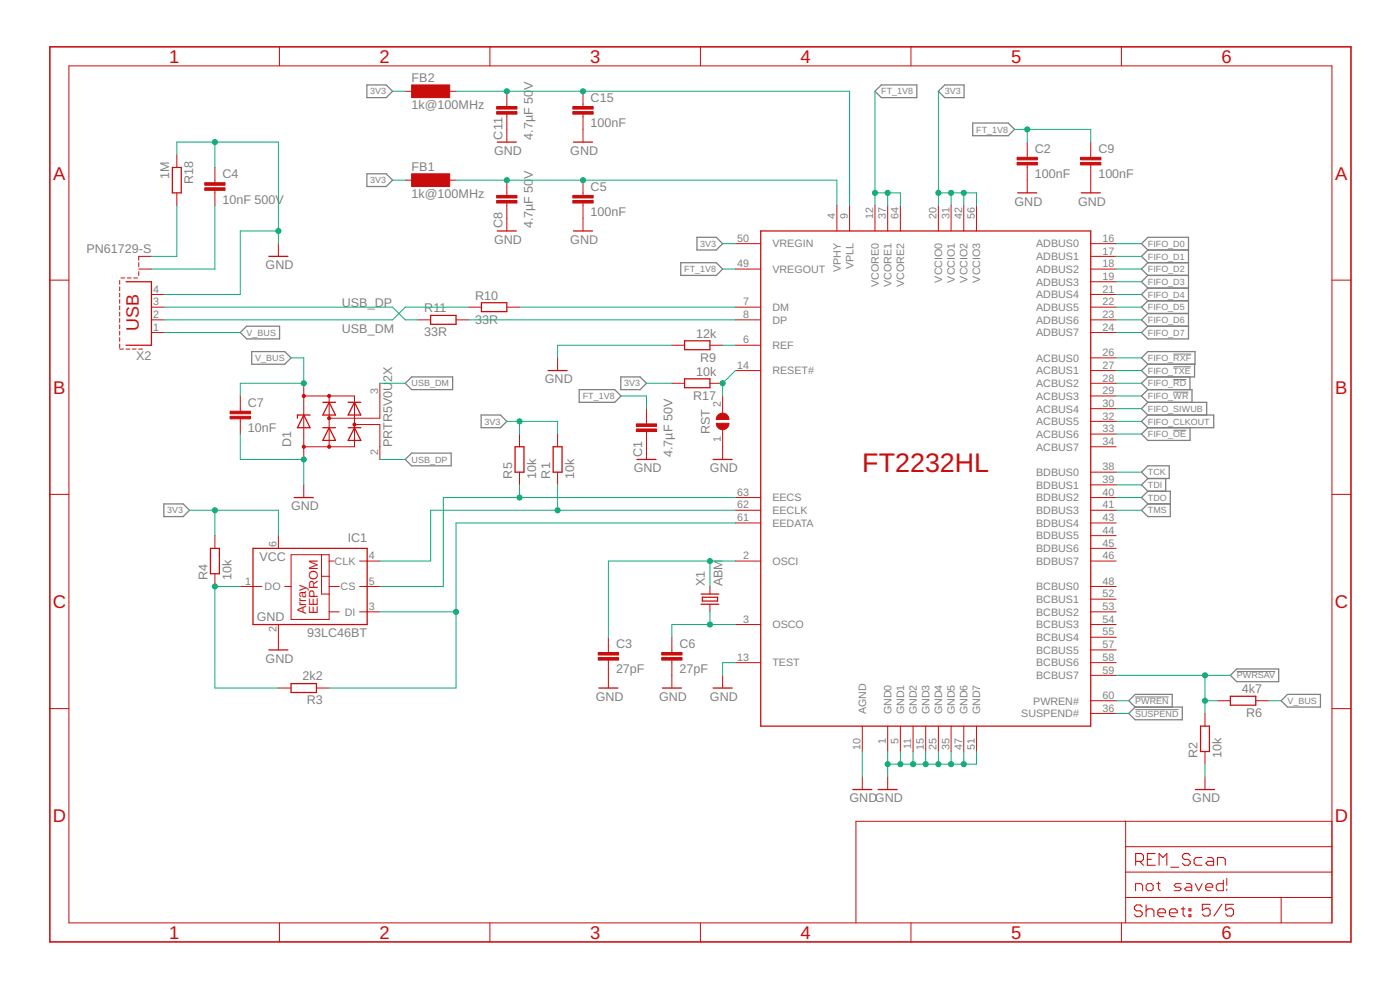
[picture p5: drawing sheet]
<svg xmlns="http://www.w3.org/2000/svg" width="420mm" height="297mm" viewBox="0 0 420 297" stroke-linecap="round" stroke-linejoin="round" font-family="sans-serif">
<g fill="none" stroke="#808080" stroke-width=".38">
<path d="M110.1 25.5h5.8l1.9 1.9-1.9 1.9h-5.8zM264.5 25.5h10.6v3.8h-10.6l-1.9-1.9zM281.6 27.4l1.9-1.9h5.8v3.8h-5.8zM291.9 36.9h10.7l1.9 1.9-1.9 1.9h-10.7zM110.1 52.2h5.8l1.9 1.9-1.9 1.9h-5.8zM204.3 78.8h10.7l1.9 1.9-1.9 1.9h-10.7zM209.2 71.2h5.8l1.9 1.9-1.9 1.9h-5.8zM344.5 75l-1.9-1.9 1.9-1.9h12.2v30.5h-12.2l-1.9-1.9 1.9-1.9M344.5 75h12.2M344.5 78.8h12.2M344.5 75l-1.9 1.9 1.9 1.9M344.5 78.8l-1.9 1.9 1.9 1.9"/>
<path d="M72.1 99.8l1.9-1.9h9.9v3.8h-9.9zM344.5 97.9h12.2M344.5 82.6h12.2M344.5 82.6l-1.9 1.9 1.9 1.9M344.5 86.4h12.2M344.5 86.4l-1.9 1.9 1.9 2M344.5 90.3h12.2M344.5 90.3l-1.9 1.9 1.9 1.9M344.5 94.1h12.2M344.5 94.1l-1.9 1.9 1.9 1.9M75.5 105.5h9.9l2 1.9-2 1.9h-9.9zM121.6 115l1.9-1.9h12.3v3.8h-12.3z"/>
<path d="M173.8 116.9h10.7l1.9 1.9-1.9 1.9h-10.7zM186.3 113.1h5.8l1.9 1.9-1.9 1.9h-5.8zM342.6 107.4l1.9-1.9h14.1v3.8h-14.1zM344.5 116.9h13.2v3.8M344.5 109.3l-1.9 1.9 1.9 1.9M344.5 113.1l-1.9 1.9 1.9 1.9M344.5 116.9l-1.9 1.9 1.9 1.9M357.1 113.1v3.8M358.5 109.3v3.8h-14M121.6 137.9l1.9-1.9h11.9v3.8h-11.9zM144.4 124.5h5.8l1.9 1.9-1.9 1.9h-5.8zM344.5 124.5h19.8v3.8h-19.8"/>
<path d="M344.5 120.7h17.6v3.8M344.5 128.3l-1.9 1.9 1.9 1.9h12.6v-3.8M344.5 120.7l-1.9 1.9 1.9 1.9M344.5 124.5l-1.9 1.9 1.9 1.9M49.2 151.2h5.8l1.9 1.9-1.9 1.9h-5.8zM342.6 141.7l1.9-1.9h6.4v3.8h-6.4zM344.5 147.4h6.7v7.6h-6.7l-1.9-1.9 1.9-1.9M344.5 151.2h6.7M344.5 143.6l-1.9 1.9 1.9 1.9M344.5 147.4l-1.9 1.9 1.9 1.9M349.8 143.6v3.8M340.7 212.2l-1.9-2 1.9-1.9h11.1v3.9"/>
<path d="M340.7 212.2h14.1v3.8h-14.1l-1.9-1.9zM369.3 202.6l1.9-1.9h12.6v3.8h-12.6zM384.5 210.2l1.9-1.9h9.9v3.9h-9.9z"/>
</g>
<path d="M352.1 106.2h5.4M352.1 110h5.3M352.1 113.9h3.9M352.1 117.7h4.6M352.1 129.1h3.9M340.7 212.9h13M340.7 209.1h10.1M371.2 201.5h11.5" fill="none" stroke="#808080" stroke-width=".3"/>
<g fill="none" stroke="#c90d0c" stroke-width=".38">
<path d="M51.7 50.2h2.7v7.7h-2.7zM149.2 42.6h5.8M172.1 42.6h5.7M305.4 57.9h5.7M324.5 57.9h5.7M80.7 76.9h5.7M149.2 69.3h5.8M172.1 69.3h5.7M228.3 69.3h99v148.6h-99zM37.8 84.5h7.6v19.1h-7.6M129.2 94.6h7.7v2.7h-7.7zM144.5 90.8h7.6v2.7h-7.6z"/>
<path d="M164.5 111.2h5.7M205.4 113.7h7.7v2.6h-7.7zM205.4 102.3h7.7v2.6h-7.7zM91.2 124.5l1.9 3.8h-3.8zM93.1 124.5h-3.8v1M96.9 128.3h3.8M96.9 120.7h3.8M98.8 120.7l1.9 3.8h-3.8zM98.8 128.3l1.9 3.8h-3.8zM104.5 128.3h3.8M104.5 120.7h3.8M106.4 120.7l1.9 3.8h-3.8z"/>
<path d="M106.4 128.3l1.9 3.8h-3.8zM154.6 134h2.6v7.7h-2.6zM166 134h2.7v7.7h-2.7zM191.2 137.9h5.7M214 137.9h5.7M88.3 149.3h5.7M63.2 164.5h2.6v7.6h-2.6zM75.9 164.5h34.3v22.9h-34.3zM210.4 178.2h5.3M210.8 179.2h4.5v1.1h-4.5zM80.7 195h5.7M210.4 181.3h5.3"/>
<path d="M87.4 205.1h7.6v2.7h-7.6zM179.7 206.4h5.7M198.8 206.4h5.7M214 206.4h5.7M360.3 217.9h2.7v7.6h-2.7zM369.3 208.9h7.6v2.7h-7.6zM255.9 236.9h5.7M263.5 236.9h5.8M358.8 236.9h5.7"/>
</g>
<g fill="none" stroke="#c90d0c" stroke-width=".3">
<path d="M20.7 19.8h379v257.1h-379zM83.9 14.1v5.7M147 14.1v5.7M210.2 14.1v5.7M273.4 14.1v5.7M336.5 14.1v5.7M121.6 27.4h3.8M133.1 27.4h3.8M152.1 27.4v4.6M152.1 34.2v8.4M175 27.4v4.6M175 34.2v8.4"/>
<path d="M53.1 46.4v3.8M53.1 57.9v3.8M64.5 50.2v4.6M64.5 57.1v4.6M121.6 54.1h3.8M133.1 54.1h3.8M152.1 54.1v4.5M175 54.1v4.5M308.3 42.6v4.6M308.3 49.5v8.4M327.3 42.6v4.6M327.3 49.5v8.4"/>
<path d="M41.6 78.8v1.2M45.4 76.9h-3.8v1.2M83.5 73.1v3.8M152.1 60.9v8.4M175 60.9v8.4M220.7 73.1h7.6M251.2 61.7v7.6M255 61.7v7.6M262.6 61.7v7.6M266.4 61.7v7.6M270.2 61.7v7.6M281.6 61.7v7.6"/>
<path d="M285.4 61.7v7.6M289.2 61.7v7.6M293.1 61.7v7.6M327.3 73.1h7.7M327.3 76.9h7.7M15 84.1h5.7M35.9 84.2v1.1M35.9 86.1v1.1M35.9 88v1.1M35.9 89.9v1.1M35.9 91.8v1.1M35.9 93.7v1.1"/>
<path d="M35.9 95.6v1.1M35.9 97.5v1.1M35.9 99.4v1.1M36.3 83.4h1.1M38.2 83.4h1.1M40.1 83.4h1.2M41.6 80.7h3.8M41.6 81.5v1.1M45.4 88.3h3.9M45.4 92.2h3.9M45.4 96h3.9M45.4 99.8h3.9"/>
<path d="M125.4 96h3.8M136.9 96h3.8M140.7 92.2h3.8M152.1 92.2h3.8M220.7 80.7h7.6M220.7 92.2h7.6M220.7 96h7.6M327.3 80.7h7.7M327.3 84.5h7.7M327.3 88.3h7.7M327.3 92.2h7.7M327.3 96h7.7"/>
<path d="M327.3 99.8h7.7M399.7 84.1h5.7M35.9 101.3v1.1M35.9 103.2v1.2M35.9 104.7h1.2M37.8 104.7h1.2M39.7 104.7h1.2M41.6 104.7h1.2M72.1 118.8v4.6M91.2 118.8h15.2v15.2h-15.2M91.2 115v22.9M98.8 118.8v15.2"/>
<path d="M114 115v10.5h-15.2M167.3 107.4v3.8M201.6 115h3.8M201.6 103.6h3.8M213.1 115h3.8M213.1 103.6h3.8M216.9 118.8v5.2M220.7 111.2h7.6M220.7 103.6h7.6M327.3 107.4h7.7M327.3 111.2h7.7M327.3 115h7.7"/>
<path d="M327.3 118.8h7.7M72.1 125.7v4.5M106.4 127.4h7.6v10.5M155.9 130.2v3.8M167.3 130.2v3.8M194 122.6v4.6M194 129.5v8.4M216.9 128.9v9M327.3 122.6h7.7M327.3 126.4h7.7M327.3 130.2h7.7M327.3 134h7.7"/>
<path d="M15 148.3h5.7M91.2 145.5v3.8M155.9 141.7v3.8M167.3 141.7v3.8M220.7 149.3h7.6M220.7 153.1h7.6M220.7 156.9h7.6M327.3 141.7h7.7M327.3 145.5h7.7M327.3 149.3h7.7M327.3 153.1h7.7M327.3 156.9h7.7"/>
<path d="M399.7 148.3h5.7M64.5 160.7v3.8M64.5 172.1v3.9M72.1 176h6.5M83.5 160.7v3.8M85.4 176h2M87.4 166.4h11.4v19.5h-11.4zM96.5 166.4v11.8h2.3M96.5 172.9h2.3M98.8 168.3h1.5M98.8 176h3M107.9 168.3h6.1"/>
<path d="M107.9 176h6.1M213.1 176v2.2M220.7 168.3h7.6M327.3 160.7h7.7M327.3 164.5h7.7M327.3 168.3h7.7M327.3 176h7.7M327.3 179.8h7.7M83.5 187.4v7.6M98.8 183.6h3M107.9 183.6h6.1M182.6 191.2v4.6"/>
<path d="M182.6 198.1v8.3M201.6 191.2v4.6M201.6 198.1v8.3M213.1 181.3v2.3M220.7 187.4h7.6M220.7 198.8h7.6M327.3 183.6h7.7M327.3 187.4h7.7M327.3 191.2h7.7M327.3 195h7.7M327.3 198.8h7.7M15 212.6h5.7"/>
<path d="M83.5 206.4h3.9M95 206.4h3.8M216.9 202.6v3.8M258.8 217.9v7.6M266.4 217.9v7.6M270.2 217.9v7.6M274 217.9v7.6M277.8 217.9v7.6M281.6 217.9v7.6M285.4 217.9v7.6M289.2 217.9v7.6M293.1 217.9v7.6"/>
<path d="M327.3 202.6h7.7M327.3 210.2h7.7M327.3 214.1h7.7M361.6 214.1v3.8M365.4 210.2h3.9M376.9 210.2h3.8M399.7 212.6h5.7M258.8 233.1v3.8M266.4 233.1v3.8M361.6 225.5v3.8M361.6 233.1v3.8M337.8 246.4v30.5"/>
<path d="M337.8 254h61.9M399.7 246.4h-142.8v30.5M83.9 276.9v5.7M147 276.9v5.7M210.2 276.9v5.7M273.4 276.9v5.7M336.5 276.9v5.7M337.8 269.3h61.9M337.8 261.7h61.9M340.8 267.3v-2.2h1.6l.5 .6v1.6M344.5 265.1h1l.6 .6v1l-.6 .6h-1l-.5-.6v-1zM347.1 265.1h1.1"/>
<path d="M347.7 264.6v2.1l.5 .6M354.5 265.1h-1.6l-.5 .6 .5 .5h1.1l.5 .5-.5 .6h-1.6M356.1 265.1h1l.6 .6v1.6h-1.6l-.6-.6 .6-.5h1.6M358.7 265.1l1 2.2 1.1-2.2M361.9 266.2h2.1v-.5l-.5-.6h-1.1l-.5 .6v1l.5 .6h1.1M367.1 264.1v3.2h-1.6l-.5-.6v-1l.5-.6h1.6M368.2 263.5v2.2M368.2 266.7v.6M384.5 269.3v7.6"/>
</g>
<g fill="none" stroke="#c90d0c" stroke-width=".32">
<path d="M340.8 258.4h1.8l.6-.5v-1.2l-.6-.6h-1.8v3.5M342 258.4l1.2 1.2M344.3 257.9h1.2M346.7 256.1h-2.4v3.5h2.4M347.9 259.6v-3.5l1.1 1.2 1.2-1.2v3.5M357.2 256.7l-.6-.6h-1.1l-.6 .6v.6l.6 .6h1.1l.6 .5v.6l-.6 .6h-1.1l-.6-.6M360.7 257.3h-1.7l-.6 .6v1.1l.6 .6h1.7M362.5 257.3h1.1l.6 .6v1.7h-1.7l-.6-.6 .6-.6h1.7M365.4 259.6v-2.3h1.7l.6 .6v1.7M342.8 272.1l-.6-.6h-1.2l-.6 .6v.6l.6 .6h1.2l.6 .6v.5l-.6 .6h-1.2l-.6-.6M344 273.3l.6-.6h1.1l.6 .6v1.7M344 271.5v3.5"/>
<path d="M347.5 273.9h2.3v-.6l-.6-.6h-1.2l-.5 .6v1.1l.5 .6h1.2M351 273.9h2.3v-.6l-.6-.6h-1.1l-.6 .6v1.1l.6 .6h1.1M351.3 260.2h2.4M354.5 272.7h1.1M355.1 272.1v2.3l.5 .6M356.8 272.7h.6v.6h-.6zM356.8 274.4h.6v.6h-.6zM363.2 271.3h-2.4v1.8l1.2-.6h.6l.6 .6v1.2l-.6 .5h-1.2l-.6-.5M366.7 271.3l-2.4 3.5M370.2 271.3h-2.3v1.8l1.1-.6h.6l.6 .6v1.2l-.6 .5h-1.2l-.5-.5"/>
</g>
<path d="M15 14.1h390.4v268.5h-390.4z" fill="none" stroke="#c90d0c" stroke-width=".47"/>
<g fill="#c90d0c" stroke="#c90d0c" stroke-width=".3">
<path d="M61.4 56.3h6.1v.8h-6.1z"/>
<path d="M61.4 54.8h6.1v.8h-6.1z"/>
<path d="M69.1 124.9h6.1v.8h-6.1z"/>
<path d="M69.1 123.4h6.1v.7h-6.1z"/>
<path d="M191 128.7h6.1v.8h-6.1z"/>
<path d="M191 127.2h6.1v.8h-6.1z"/>
<path d="M123.5 25.5h11.5v3.8h-11.5z"/>
<path d="M123.5 52.2h11.5v3.8h-11.5z"/>
<path d="M149.1 33.5h6.1v.7h-6.1z"/>
<path d="M149.1 32h6.1v.7h-6.1z"/>
<path d="M149.1 60.2h6.1v.7h-6.1z"/>
<path d="M149.1 58.6h6.1v.8h-6.1z"/>
<path d="M179.5 197.3h6.1v.8h-6.1z"/>
<path d="M179.5 195.8h6.1v.7h-6.1z"/>
<path d="M198.6 197.3h6.1v.8h-6.1z"/>
<path d="M198.6 195.8h6.1v.7h-6.1z"/>
<path d="M324.3 48.7h6.1v.8h-6.1z"/>
<path d="M324.3 47.2h6.1v.8h-6.1z"/>
<path d="M305.2 48.7h6.1v.8h-6.1z"/>
<path d="M305.2 47.2h6.1v.8h-6.1z"/>
<path d="M171.9 33.5h6.1v.7h-6.1z"/>
<path d="M171.9 32h6.1v.7h-6.1z"/>
<path d="M171.9 60.2h6.1v.7h-6.1z"/>
<path d="M171.9 58.6h6.1v.8h-6.1z"/>
</g>
<g fill="#c90d0c" stroke="#c90d0c" stroke-width=".3">
<path d="M215.5 124.6a1.9 1.9 0 0 1 2.1-.5 1.9 1.9 0 0 1 1.2 1.8h-3.8z" fill-rule="evenodd"/>
<path d="M215 127h3.8a1.91 1.91 0 0 1-1.9 1.9 1.91 1.91 0 0 1-1.9-1.9z" fill-rule="evenodd"/>
<circle cx="98.8" cy="125.5" r=".47"/>
<circle cx="106.4" cy="127.4" r=".47"/>
<circle cx="91.2" cy="118.8" r=".47"/>
<circle cx="91.2" cy="134" r=".47"/>
<circle cx="98.8" cy="134" r=".47"/>
<circle cx="98.8" cy="118.8" r=".47"/>
</g>
<g fill="none" stroke="#0dab76" stroke-width=".3">
<path d="M117.8 27.4h3.8M136.9 27.4h118.1v34.3M262.6 27.4v34.3M281.6 27.4v34.3M304.5 38.8h22.8v3.8M308.3 38.8v3.8M53.1 46.4v-3.8h30.4v30.5M64.5 42.6v7.6M117.8 54.1h3.8M136.9 54.1h114.3v7.6M262.6 57.9h7.6v3.8M266.4 57.9v3.8"/>
<path d="M281.6 57.9h11.5v3.8M285.4 57.9v3.8M289.2 57.9v3.8M53.1 61.7v15.2h-7.7M64.5 61.7v19h-19.1M83.5 69.3h-11.4v19h-22.8M216.9 73.1h3.8M335 76.9h7.6M335 73.1h7.6M49.3 99.8h22.8M49.3 92.2h68.5l3.8 3.8h3.8M140.7 92.2h-19.1l-3.8 3.8h-68.5"/>
<path d="M140.7 96h80M155.9 92.2h64.8M216.9 80.7h3.8M335 88.3h7.6M335 99.8h7.6M335 92.2h7.6M335 96h7.6M335 80.7h7.6M335 84.5h7.6M87.4 107.4h3.8v7.6h-19.1v3.8M114 115h7.6M186.4 118.8h7.6v3.8"/>
<path d="M194 115h7.6M201.6 103.6h-34.3v3.8M216.9 103.6h3.8M220.7 111.2l-3.8 3.8v3.8M335 107.4h7.6M335 115h7.6M335 118.8h7.6M335 111.2h7.6M72.1 130.2v7.7h19.1v7.6M114 137.9h7.6M152.1 126.4h15.2v3.8M155.9 126.4v3.8"/>
<path d="M335 126.4h7.6M335 122.6h7.6M335 130.2h7.6M56.9 153.1h26.6v7.6M64.5 153.1v7.6M155.9 145.5v3.8M167.3 145.5v7.6M220.7 149.3h-87.6v26.7h-19.1M220.7 153.1h-91.5v15.2h-15.2M220.7 156.9h-83.8v49.5h-38.1M335 149.3h7.6M335 153.1h7.6"/>
<path d="M335 141.7h7.6M335 145.5h7.6M72.1 176h-7.6v30.4h19M213.1 168.3v7.7M220.7 168.3h-38.1v22.9M114 183.6h22.9M213.1 183.6v3.8M220.7 198.8h-3.8v3.8M220.7 187.4h-19.1v3.8M335 210.2h3.8M335 202.6h34.3M335 214.1h3.8"/>
<path d="M361.6 202.6v11.5M361.6 210.2h3.8M380.7 210.2h3.8M258.8 225.5v7.6M266.4 225.5v7.6M270.2 225.5v3.8M274 225.5v3.8M277.8 225.5v3.8M281.6 225.5v3.8M285.4 225.5v3.8M289.2 225.5v3.8M293.1 225.5v3.8h-26.7"/>
<path d="M361.6 229.3v3.8"/>
</g>
<g fill="#0dab76" stroke="#0dab76" stroke-width=".3">
<circle cx="83.5" cy="69.3" r=".76"/>
<circle cx="64.5" cy="42.6" r=".76"/>
<circle cx="91.2" cy="137.9" r=".76"/>
<circle cx="266.4" cy="229.3" r=".76"/>
<circle cx="270.2" cy="229.3" r=".76"/>
<circle cx="274" cy="229.3" r=".76"/>
<circle cx="277.8" cy="229.3" r=".76"/>
<circle cx="281.6" cy="229.3" r=".76"/>
<circle cx="285.4" cy="229.3" r=".76"/>
<circle cx="289.2" cy="229.3" r=".76"/>
<circle cx="91.2" cy="115" r=".76"/>
<circle cx="155.9" cy="149.3" r=".76"/>
<circle cx="167.3" cy="153.1" r=".76"/>
<circle cx="136.9" cy="183.6" r=".76"/>
<circle cx="64.5" cy="176" r=".76"/>
<circle cx="64.5" cy="153.1" r=".76"/>
<circle cx="289.2" cy="57.9" r=".76"/>
<circle cx="285.4" cy="57.9" r=".76"/>
<circle cx="281.6" cy="57.9" r=".76"/>
<circle cx="155.9" cy="126.4" r=".76"/>
<circle cx="266.4" cy="57.9" r=".76"/>
<circle cx="262.6" cy="57.9" r=".76"/>
<circle cx="308.3" cy="38.8" r=".76"/>
<circle cx="216.9" cy="115" r=".76"/>
<circle cx="152.1" cy="27.4" r=".76"/>
<circle cx="175" cy="27.4" r=".76"/>
<circle cx="152.1" cy="54.1" r=".76"/>
<circle cx="175" cy="54.1" r=".76"/>
<circle cx="361.6" cy="210.2" r=".76"/>
<circle cx="361.6" cy="202.6" r=".76"/>
<circle cx="213.1" cy="168.3" r=".76"/>
<circle cx="213.1" cy="187.4" r=".76"/>
</g>
<text font-size="8.1" fill="#c90d0c" x="258.8" y="141.7">FT2232HL</text>
<g font-size="5.5" fill="#c90d0c">
<text x="50.7" y="18.9">1</text>
<text x="113.9" y="18.9">2</text>
<text x="177.1" y="18.9">3</text>
<text x="240.3" y="18.9">4</text>
<text x="303.4" y="18.9">5</text>
<text x="366.6" y="18.9">6</text>
<text x="16" y="53.9">A</text>
<text x="400.7" y="53.9">A</text>
<text x="16" y="118.1">B</text>
<text x="400.7" y="118.1">B</text>
<text x="15.8" y="182.4">C</text>
<text x="400.6" y="182.4">C</text>
<text x="15.8" y="246.7">D</text>
<text x="400.6" y="246.7">D</text>
<text x="50.7" y="281.7">1</text>
<text x="113.9" y="281.7">2</text>
<text x="177.1" y="281.7">3</text>
<text x="240.3" y="281.7">4</text>
<text x="303.4" y="281.7">5</text>
<text x="366.6" y="281.7">6</text>
</g>
<text font-size="5.4" fill="#c90d0c" x="41.6" y="99.4" transform="rotate(-90 41.6 99.4)">USB</text>
<g font-size="3.8" fill="#808080">
<text x="123.5" y="24.7">FB2</text>
<text x="159.9" y="26.9" transform="rotate(-90 159.9 26.9)">V</text>
<text x="123.5" y="32.7">1k@100MHz</text>
<text x="177.3" y="30.6">C15</text>
<text x="150.8" y="41.9" transform="rotate(-90 150.8 41.9)">C11</text>
<text x="159.9" y="41.9" transform="rotate(-90 159.9 41.9)">4.7µF 50</text>
<text x="177.3" y="38.2">100nF</text>
<text x="148.3" y="46.4">GND</text>
<text x="171.2" y="46.4">GND</text>
<text x="310.6" y="45.9">C2</text>
<text x="329.6" y="45.9">C9</text>
<text x="50.8" y="53.6" transform="rotate(-90 50.8 53.6)">1M</text>
<text x="66.8" y="53.5">C4</text>
<text x="123.5" y="51.4">FB1</text>
<text x="159.9" y="53.6" transform="rotate(-90 159.9 53.6)">V</text>
<text x="310.6" y="53.5">100nF</text>
<text x="329.6" y="53.5">100nF</text>
<text x="58" y="55.3" transform="rotate(-90 58 55.3)">R18</text>
<text x="123.5" y="59.4">1k@100MHz</text>
<text x="177.3" y="57.3">C5</text>
<text x="66.8" y="61.1">10nF 500V</text>
<text x="177.3" y="64.9">100nF</text>
<text x="304.5" y="61.7">GND</text>
<text x="323.5" y="61.7">GND</text>
<text x="150.8" y="68.5" transform="rotate(-90 150.8 68.5)">C8</text>
<text x="159.9" y="68.5" transform="rotate(-90 159.9 68.5)">4.7µF 50</text>
<text x="25.9" y="75.8">PN61729-S</text>
<text x="148.3" y="73.1">GND</text>
<text x="171.2" y="73.1">GND</text>
<text x="79.7" y="80.7">GND</text>
<text x="142.6" y="89.9">R10</text>
<text x="102.6" y="92.2">USB_DP</text>
<text x="127.3" y="93.7">R11</text>
<text x="102.6" y="99.8">USB_DM</text>
<text x="127.3" y="100.9">33R</text>
<text x="142.6" y="97.1">33R</text>
<text x="208.9" y="101.3">12k</text>
<text x="40.8" y="108.2">X2</text>
<text x="208.9" y="112.7">10k</text>
<text x="210.1" y="108.5">R9</text>
<text x="117.7" y="114.5" transform="rotate(-90 117.7 114.5)">2X</text>
<text x="163.5" y="115">GND</text>
<text x="208" y="119.9">R17</text>
<text x="74.4" y="122.1">C7</text>
<text x="74.4" y="129.7">10nF</text>
<text x="213.1" y="130.2" transform="rotate(-90 213.1 130.2)">RST</text>
<text x="87.3" y="134.1" transform="rotate(-90 87.3 134.1)">D1</text>
<text x="117.7" y="134.1" transform="rotate(-90 117.7 134.1)">PRTR5V0U</text>
<text x="192.7" y="137.1" transform="rotate(-90 192.7 137.1)">C1</text>
<text x="201.8" y="137.1" transform="rotate(-90 201.8 137.1)">4.7µF 50V</text>
<text x="153.7" y="143.6" transform="rotate(-90 153.7 143.6)">R5</text>
<text x="160.9" y="143.6" transform="rotate(-90 160.9 143.6)">10k</text>
<text x="165.1" y="143.6" transform="rotate(-90 165.1 143.6)">R1</text>
<text x="172.3" y="143.6" transform="rotate(-90 172.3 143.6)">10k</text>
<text x="190.2" y="141.7">GND</text>
<text x="213.1" y="141.7">GND</text>
<text x="87.3" y="153.1">GND</text>
<text x="104.3" y="162.6">IC1</text>
<text x="77.8" y="168.3">VCC</text>
<text x="62.2" y="174.1" transform="rotate(-90 62.2 174.1)">R4</text>
<text x="69.4" y="174.1" transform="rotate(-90 69.4 174.1)">10k</text>
<text x="211.5" y="176" transform="rotate(-90 211.5 176)">X1</text>
<text x="216.9" y="176" transform="rotate(-90 216.9 176)">ABM</text>
<text x="77.1" y="186.2">GND</text>
<text x="92.2" y="191.2">93LC46BT</text>
<text x="184.9" y="194.4">C3</text>
<text x="203.9" y="194.4">C6</text>
<text x="79.7" y="198.8">GND</text>
<text x="184.9" y="202.1">27pF</text>
<text x="203.9" y="202.1">27pF</text>
<text x="90.8" y="204.1">2k2</text>
<text x="372.7" y="208">4k7</text>
<text x="92" y="211.3">R3</text>
<text x="178.8" y="210.2">GND</text>
<text x="197.8" y="210.2">GND</text>
<text x="213.1" y="210.2">GND</text>
<text x="373.9" y="215.2">R6</text>
<text x="359.4" y="227.4" transform="rotate(-90 359.4 227.4)">R2</text>
<text x="366.6" y="227.4" transform="rotate(-90 366.6 227.4)">10k</text>
<text x="255" y="240.7">GNDGND</text>
<text x="357.8" y="240.7">GND</text>
</g>
<g font-size="3.8" fill="#c90d0c">
<text x="91.9" y="184.3" transform="rotate(-90 91.9 184.3)">Array</text>
<text x="95.3" y="184.3" transform="rotate(-90 95.3 184.3)">EEPROM</text>
</g>
<g font-size="3.2" fill="#808080">
<text x="250.6" y="65.8" transform="rotate(-90 250.6 65.8)">4</text>
<text x="254.4" y="65.8" transform="rotate(-90 254.4 65.8)">9</text>
<text x="262.1" y="65.8" transform="rotate(-90 262.1 65.8)">12</text>
<text x="265.9" y="65.8" transform="rotate(-90 265.9 65.8)">37</text>
<text x="269.7" y="65.8" transform="rotate(-90 269.7 65.8)">64</text>
<text x="281.1" y="65.8" transform="rotate(-90 281.1 65.8)">20</text>
<text x="284.9" y="65.8" transform="rotate(-90 284.9 65.8)">31</text>
<text x="288.7" y="65.8" transform="rotate(-90 288.7 65.8)">42</text>
<text x="292.5" y="65.8" transform="rotate(-90 292.5 65.8)">56</text>
<text x="221.2" y="72.6">50</text>
<text x="231.8" y="74.2">VREGIN</text>
<text x="311" y="74.2">ADBUS0</text>
<text x="330.9" y="72.6">16</text>
<text x="330.9" y="76.4">17</text>
<text x="221.2" y="80.2">49</text>
<text x="231.8" y="81.9">VREGOUT</text>
<text x="252.3" y="81.5" transform="rotate(-90 252.3 81.5)">VPHY</text>
<text x="256.1" y="80.7" transform="rotate(-90 256.1 80.7)">VPLL</text>
<text x="311" y="78.1">ADBUS1</text>
<text x="311" y="81.9">ADBUS2</text>
<text x="330.9" y="80.2">18</text>
<text x="330.9" y="84">19</text>
<text x="46" y="87.8">4</text>
<text x="263.7" y="86" transform="rotate(-90 263.7 86)">VCORE0</text>
<text x="267.5" y="86" transform="rotate(-90 267.5 86)">VCORE1</text>
<text x="271.3" y="86" transform="rotate(-90 271.3 86)">VCORE2</text>
<text x="282.8" y="84.8" transform="rotate(-90 282.8 84.8)">VCCIO0</text>
<text x="286.6" y="84.8" transform="rotate(-90 286.6 84.8)">VCCIO1</text>
<text x="290.4" y="84.8" transform="rotate(-90 290.4 84.8)">VCCIO2</text>
<text x="294.2" y="84.8" transform="rotate(-90 294.2 84.8)">VCCIO3</text>
<text x="311" y="85.7">ADBUS3</text>
<text x="311" y="89.5">ADBUS4</text>
<text x="330.9" y="87.8">21</text>
<text x="46" y="95.4">2</text>
<text x="46" y="91.6">3</text>
<text x="223" y="95.4">8</text>
<text x="223" y="91.6">7</text>
<text x="231.8" y="93.3">DM</text>
<text x="311" y="93.3">ADBUS5</text>
<text x="330.9" y="91.6">22</text>
<text x="330.9" y="95.4">23</text>
<text x="46" y="99.2">1</text>
<text x="231.8" y="97.1">DP</text>
<text x="311" y="97.1">ADBUS6</text>
<text x="311" y="100.9">ADBUS7</text>
<text x="330.9" y="99.2">24</text>
<text x="223" y="103">6</text>
<text x="231.8" y="104.7">REF</text>
<text x="330.9" y="106.9">26</text>
<text x="221.2" y="110.7">14</text>
<text x="231.8" y="112.3">RESET#</text>
<text x="311" y="108.5">ACBUS0</text>
<text x="311" y="112.3">ACBUS1</text>
<text x="330.9" y="110.7">27</text>
<text x="113.5" y="118.3" transform="rotate(-90 113.5 118.3)">3</text>
<text x="311" y="116.2">ACBUS2</text>
<text x="311" y="120">ACBUS3</text>
<text x="330.9" y="114.5">28</text>
<text x="330.9" y="118.3">29</text>
<text x="216.3" y="122.1" transform="rotate(-90 216.3 122.1)">2</text>
<text x="311" y="123.8">ACBUS4</text>
<text x="330.9" y="122.1">30</text>
<text x="330.9" y="125.9">32</text>
<text x="311" y="127.6">ACBUS5</text>
<text x="311" y="131.4">ACBUS6</text>
<text x="330.9" y="129.7">33</text>
<text x="113.5" y="136.4" transform="rotate(-90 113.5 136.4)">2</text>
<text x="216.3" y="132.6" transform="rotate(-90 216.3 132.6)">1</text>
<text x="311" y="135.2">ACBUS7</text>
<text x="330.9" y="133.5">34</text>
<text x="311" y="142.8">BDBUS0</text>
<text x="330.9" y="141.1">38</text>
<text x="221.2" y="148.8">63</text>
<text x="311" y="146.6">BDBUS1</text>
<text x="330.9" y="144.9">39</text>
<text x="330.9" y="148.8">40</text>
<text x="221.2" y="152.6">62</text>
<text x="231.8" y="154.2">EECLK</text>
<text x="231.8" y="150.4">EECS</text>
<text x="311" y="150.4">BDBUS2</text>
<text x="311" y="154.2">BDBUS3</text>
<text x="330.9" y="152.6">41</text>
<text x="221.2" y="156.4">61</text>
<text x="231.8" y="158.1">EEDATA</text>
<text x="311" y="158.1">BDBUS4</text>
<text x="311" y="161.9">BDBUS5</text>
<text x="330.9" y="156.4">43</text>
<text x="330.9" y="160.2">44</text>
<text x="83" y="164" transform="rotate(-90 83 164)">6</text>
<text x="110.7" y="167.8">4</text>
<text x="223" y="167.8">2</text>
<text x="311" y="165.7">BDBUS6</text>
<text x="330.9" y="164">45</text>
<text x="330.9" y="167.8">46</text>
<text x="100.4" y="169.5">CLK</text>
<text x="231.8" y="169.5">OSCI</text>
<text x="311" y="169.5">BDBUS7</text>
<text x="73.6" y="175.4">1</text>
<text x="79.4" y="177.1">DO</text>
<text x="102.2" y="177.1">CS</text>
<text x="110.7" y="175.4">5</text>
<text x="311" y="177.1">BCBUS0</text>
<text x="330.9" y="175.4">48</text>
<text x="330.9" y="179.2">52</text>
<text x="103.5" y="184.7">DI</text>
<text x="110.7" y="183">3</text>
<text x="311" y="180.9">BCBUS1</text>
<text x="311" y="184.7">BCBUS2</text>
<text x="330.9" y="183">53</text>
<text x="83" y="189.7" transform="rotate(-90 83 189.7)">2</text>
<text x="223" y="186.9">3</text>
<text x="231.8" y="188.5">OSCO</text>
<text x="311" y="188.5">BCBUS3</text>
<text x="330.9" y="186.9">54</text>
<text x="330.9" y="190.7">55</text>
<text x="311" y="192.3">BCBUS4</text>
<text x="311" y="196.1">BCBUS5</text>
<text x="330.9" y="194.5">57</text>
<text x="221.2" y="198.3">13</text>
<text x="231.8" y="200">TEST</text>
<text x="311" y="200">BCBUS6</text>
<text x="311" y="203.8">BCBUS7</text>
<text x="330.9" y="198.3">58</text>
<text x="330.9" y="202.1">59</text>
<text x="330.9" y="209.7">60</text>
<text x="259.9" y="214.4" transform="rotate(-90 259.9 214.4)">AGND</text>
<text x="267.5" y="214.4" transform="rotate(-90 267.5 214.4)">GND0</text>
<text x="271.3" y="214.4" transform="rotate(-90 271.3 214.4)">GND1</text>
<text x="275.2" y="214.4" transform="rotate(-90 275.2 214.4)">GND2</text>
<text x="279" y="214.4" transform="rotate(-90 279 214.4)">GND3</text>
<text x="282.8" y="214.4" transform="rotate(-90 282.8 214.4)">GND4</text>
<text x="286.6" y="214.4" transform="rotate(-90 286.6 214.4)">GND5</text>
<text x="290.4" y="214.4" transform="rotate(-90 290.4 214.4)">GND6</text>
<text x="294.2" y="214.4" transform="rotate(-90 294.2 214.4)">GND7</text>
<text x="306.5" y="215.2">SUSPEND#</text>
<text x="310.1" y="211.4">PWREN#</text>
<text x="330.9" y="213.5">36</text>
<text x="258.2" y="225" transform="rotate(-90 258.2 225)">10</text>
<text x="265.9" y="223.2" transform="rotate(-90 265.9 223.2)">1</text>
<text x="269.7" y="223.2" transform="rotate(-90 269.7 223.2)">5</text>
<text x="273.5" y="224.7" transform="rotate(-90 273.5 224.7)">11</text>
<text x="277.3" y="225" transform="rotate(-90 277.3 225)">15</text>
<text x="281.1" y="225" transform="rotate(-90 281.1 225)">25</text>
<text x="284.9" y="225" transform="rotate(-90 284.9 225)">35</text>
<text x="288.7" y="225" transform="rotate(-90 288.7 225)">47</text>
<text x="292.5" y="225" transform="rotate(-90 292.5 225)">51</text>
</g>
<g font-size="2.7" fill="#808080">
<text x="111.1" y="28.3">3V3</text>
<text x="264.5" y="28.3">FT_1V8</text>
<text x="283.5" y="28.3">3V3</text>
<text x="293" y="39.8">FT_1V8</text>
<text x="111.1" y="55">3V3</text>
<text x="210.2" y="74.1">3V3</text>
<text x="344.5" y="74.1">FIFO_D0</text>
<text x="344.5" y="77.9">FIFO_D1</text>
<text x="205.4" y="81.7">FT_1V8</text>
<text x="344.5" y="81.7">FIFO_D2</text>
<text x="344.5" y="85.5">FIFO_D3</text>
<text x="344.5" y="89.3">FIFO_D4</text>
<text x="344.5" y="93.1">FIFO_D5</text>
<text x="74" y="100.7">V_BUS</text>
<text x="344.5" y="96.9">FIFO_D6</text>
<text x="344.5" y="100.7">FIFO_D7</text>
<text x="76.6" y="108.3">V_BUS</text>
<text x="344.5" y="108.3">FIFO_RXF</text>
<text x="344.5" y="112.2">FIFO_TXE</text>
<text x="123.5" y="116">USB_DM</text>
<text x="174.9" y="119.8">FT_1V8</text>
<text x="187.3" y="116">3V3</text>
<text x="344.5" y="116">FIFO_RD</text>
<text x="344.5" y="119.8">FIFO_WR</text>
<text x="344.5" y="123.6">FIFO_SIWUB</text>
<text x="145.4" y="127.4">3V3</text>
<text x="344.5" y="127.4">FIFO_CLKOUT</text>
<text x="344.5" y="131.2">FIFO_OE</text>
<text x="123.5" y="138.8">USB_DP</text>
<text x="344.5" y="142.6">TCK</text>
<text x="344.5" y="146.4">TDI</text>
<text x="50.2" y="154.1">3V3</text>
<text x="344.5" y="150.2">TDO</text>
<text x="344.5" y="154.1">TMS</text>
<text x="371.2" y="203.6">PWRSAV</text>
<text x="340.7" y="215">SUSPEND</text>
<text x="340.7" y="211.2">PWREN</text>
<text x="386.4" y="211.2">V_BUS</text>
</g>
</svg>
